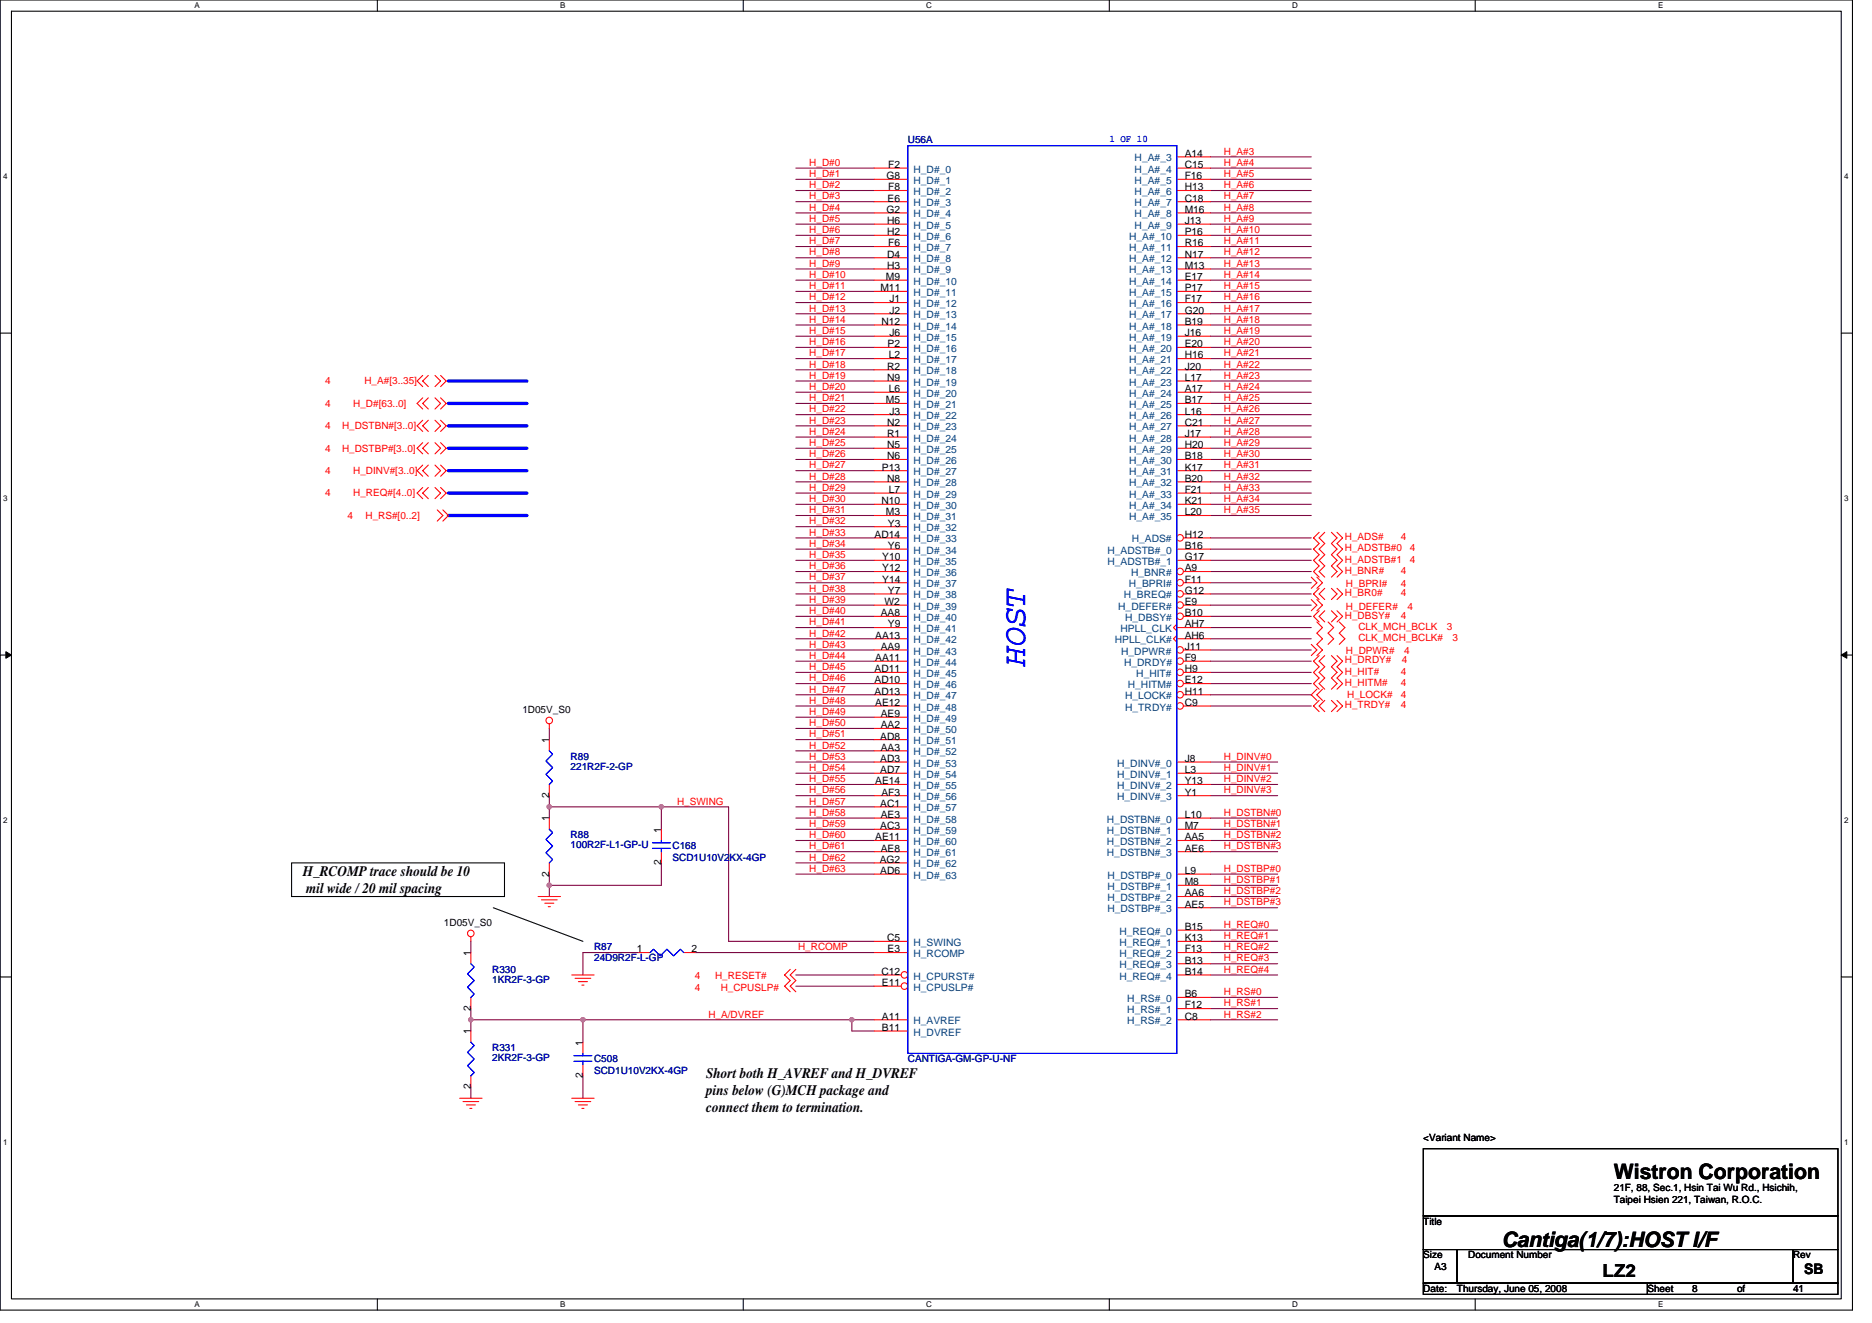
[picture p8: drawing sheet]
<svg xmlns="http://www.w3.org/2000/svg" width="297mm" height="210mm" viewBox="0 0 297 210" stroke-linecap="round" stroke-linejoin="round" font-family="sans-serif">
<path d="M0 0h293.9v207.9h-293.9zM1.8 1.8h290.4v204.3h-290.4z" fill="none" stroke="#000" stroke-width=".17"/>
<g fill="#fff">
<path d="M30.8 .2h.9v1.4h-.9z"/>
<path d="M30.8 206.3h.9v1.4h-.9z"/>
</g>
<path d="M59.9 0v1.8M59.9 206.1v1.8" fill="none" stroke="#000" stroke-width=".17"/>
<g fill="#fff">
<path d="M88.9 .2h.8v1.4h-.8z"/>
<path d="M88.9 206.3h.8v1.4h-.8z"/>
</g>
<path d="M117.9 0v1.8M117.9 206.1v1.8" fill="none" stroke="#000" stroke-width=".17"/>
<g fill="#fff">
<path d="M147 .2h.9v1.4h-.9z"/>
<path d="M147 206.3h.9v1.4h-.9z"/>
</g>
<path d="M176 0v1.8M176 206.1v1.8" fill="none" stroke="#000" stroke-width=".17"/>
<g fill="#fff">
<path d="M205 .2h.9v1.4h-.9z"/>
<path d="M205 206.3h.9v1.4h-.9z"/>
</g>
<path d="M234.1 0v1.8M234.1 206.1v1.8" fill="none" stroke="#000" stroke-width=".17"/>
<g fill="#fff">
<path d="M263.1 .2h.8v1.4h-.8z"/>
<path d="M263.1 206.3h.8v1.4h-.8z"/>
<path d="M.5 27.3h.7v1.4h-.7z"/>
<path d="M292.6 27.3h.7v1.4h-.7z"/>
<path d="M.5 78.4h.7v1.4h-.7z"/>
<path d="M292.6 78.4h.7v1.4h-.7z"/>
</g>
<path d="M0 52.9h1.8M292.2 52.9h1.7" fill="none" stroke="#000" stroke-width=".17"/>
<g fill="#fff">
<path d="M.5 129.5h.7v1.4h-.7z"/>
<path d="M292.6 129.5h.7v1.4h-.7z"/>
</g>
<path d="M0 103.9h1.8M292.2 103.9h1.7" fill="none" stroke="#000" stroke-width=".17"/>
<path d="M.9 103.4l.9 .5-.9 .5zM292.2 103.9l.8-.5v1z" fill="#000" stroke="#000" stroke-width=".16"/>
<g fill="#fff">
<path d="M.5 180.5h.7v1.4h-.7z"/>
<path d="M292.6 180.5h.7v1.4h-.7z"/>
</g>
<path d="M46.3 136.9h33.7v5.3h-33.7zM0 155h1.8M78.3 144l14.2 5.4M292.2 155h1.7M225.8 198.2h5.4v5.4h-5.4zM225.8 182.2h65.8v10.7h-65.8zM225.8 192.9h65.8v5.3h-65.8zM231.2 198.2h53.3v5.4h-53.3zM284.5 198.2h7.1v5.4h-7.1zM225.8 203.6h35.6v1.8h-35.6zM261.4 203.6h30.2v1.8h-30.2z" fill="none" stroke="#000" stroke-width=".17"/>
<g fill="none" stroke="#800040" stroke-width=".17">
<path d="M126.3 39.1h12.4M126.3 33.8h12.4M126.3 35.6h12.4M126.3 37.3h12.4M126.3 28.4h12.4M126.3 30.2h12.4M126.3 32h12.4M126.3 26.7h12.4M192.1 39.1h16M192.1 33.8h16M192.1 35.6h16M192.1 37.3h16"/>
<path d="M192.1 28.4h16M192.1 30.2h16M192.1 32h16M192.1 24.9h16M192.1 26.7h16M126.3 55.1h12.4M126.3 56.9h12.4M126.3 58.7h12.4M126.3 49.8h12.4M126.3 51.6h12.4M126.3 53.3h12.4M126.3 44.4h12.4"/>
<path d="M126.3 46.2h12.4M126.3 48h12.4M126.3 40.9h12.4M126.3 42.7h12.4M192.1 55.1h16M192.1 56.9h16M192.1 58.7h16M192.1 49.8h16M192.1 51.6h16M192.1 53.3h16M192.1 44.4h16M192.1 46.2h16"/>
<path d="M192.1 48h16M192.1 40.9h16M192.1 42.7h16M126.3 71.1h12.4M126.3 72.9h12.4M126.3 74.7h12.4M126.3 65.8h12.4M126.3 67.6h12.4M126.3 69.3h12.4M126.3 60.5h12.4M126.3 62.2h12.4M126.3 64h12.4"/>
<path d="M126.3 76.5h12.4M126.3 78.2h12.4M192.1 71.1h16M192.1 72.9h16M192.1 74.7h16M192.1 65.8h16M192.1 67.6h16M192.1 69.3h16M192.1 60.5h16M192.1 62.2h16M192.1 64h16M192.1 76.5h16"/>
<path d="M192.1 78.2h16M126.3 87.1h12.4M126.3 88.9h12.4M126.3 85.3h12.4M126.3 90.7h12.4M126.3 94.2h12.4M126.3 97.8h12.4M126.3 96h12.4M126.3 92.5h12.4M126.3 99.6h12.4M126.3 80h12.4M126.3 81.8h12.4"/>
<path d="M126.3 83.6h12.4M192.1 87.1h16M192.1 88.9h16M192.1 85.3h16M192.1 90.7h16M192.1 94.2h16M192.1 97.8h16M192.1 96h16M192.1 92.5h16M192.1 99.6h16M192.1 80h16M192.1 81.8h16"/>
<path d="M87.2 115.6v1.7M126.3 104.9h12.4M126.3 106.7h12.4M126.3 108.5h12.4M126.3 110.2h12.4M126.3 103.1h12.4M126.3 112h12.4M126.3 101.3h12.4M126.3 119.1h12.4M126.3 117.3h12.4M126.3 115.6h12.4M126.3 113.8h12.4"/>
<path d="M192.1 104.9h16M192.1 106.7h16M192.1 108.5h16M192.1 110.2h16M192.1 103.1h16M192.1 112h16M192.1 101.3h16M87.2 128h28.4v21.4h23.1M87.2 126.2v3.6M87.2 138.7v3.5M104.9 136.9v3.6h-17.7M104.9 128v3.6"/>
<path d="M126.3 120.9h12.4M126.3 122.7h12.4M126.3 124.5h12.4M126.3 126.2h12.4M126.3 135.1h12.4M126.3 133.3h12.4M126.3 131.6h12.4M126.3 129.8h12.4M126.3 138.7h12.4M126.3 128h12.4M126.3 136.9h12.4M192.1 120.9h10.6"/>
<path d="M192.1 122.7h10.6M192.1 124.5h10.6M192.1 126.2h10.6M192.1 135.1h10.6M192.1 133.3h10.6M192.1 131.6h10.6M192.1 129.8h10.6M192.1 138.7h10.6M74.7 149.4v1.7M101.4 151.1h-8.9v3.6M110.3 151.1h28.4M126.3 154.7h12.4"/>
<path d="M126.3 156.5h12.4M192.1 142.2h10.6M192.1 144h10.6M192.1 140.5h10.6M192.1 158.2h10.6M192.1 149.4h10.6M192.1 152.9h10.6M192.1 151.1h10.6M192.1 147.6h10.6M192.1 154.7h10.6M74.7 161.8h17.8v3.6M74.7 160v3.6"/>
<path d="M74.7 172.5v1.7M92.5 161.8h42.7v1.8h3.5M92.5 170.7v3.5M135.2 161.8h3.5M192.1 160h10.6M192.1 161.8h10.6"/>
</g>
<g fill="#f0f" stroke="#f0f" stroke-width=".17">
<circle cx="104.9" cy="128" r=".35"/>
<circle cx="87.1" cy="128" r=".35"/>
<circle cx="92.5" cy="161.8" r=".35"/>
<circle cx="74.7" cy="161.8" r=".35"/>
<circle cx="87.1" cy="140.4" r=".35"/>
<circle cx="135.2" cy="161.8" r=".35"/>
</g>
<path d="M71.2 64h12.4M71.2 67.6h12.4M71.2 71.1h12.4M71.2 74.7h12.4M71.2 60.5h12.4M71.2 78.2h12.4M71.2 81.8h12.4" fill="none" stroke="#00f" stroke-width=".53"/>
<g fill="none" stroke="#f00" stroke-width=".17">
<path d="M186.7 37.3h5.4M186.7 39.1h5.4M186.7 24.9h5.4M186.7 26.7h5.4M186.7 28.4h5.4M186.7 30.2h5.4M186.7 32h5.4M186.7 33.8h5.4M186.7 35.6h5.4M67.1 59.6l-.9 .9 .9 .8M68 59.6l-.9 .9 .9 .8M69 59.6l.9 .9-.9 .8"/>
<path d="M69.9 59.6l.9 .9-.9 .8M186.7 40.9h5.4M186.7 42.7h5.4M186.7 44.4h5.4M186.7 46.2h5.4M186.7 48h5.4M186.7 49.8h5.4M186.7 51.6h5.4M186.7 53.3h5.4M186.7 55.1h5.4M186.7 56.9h5.4M186.7 58.7h5.4"/>
<path d="M67.1 66.7l-.9 .9 .9 .9M67.1 70.2l-.9 .9 .9 .9M67.1 73.8l-.9 .9 .9 .9M67.1 63.1l-.9 .9 .9 .9M67.1 77.3l-.9 .9 .9 .9M68 66.7l-.9 .9 .9 .9M68 70.2l-.9 .9 .9 .9M68 73.8l-.9 .9 .9 .9M68 63.1l-.9 .9 .9 .9M68 77.3l-.9 .9 .9 .9M69 66.7l.9 .9-.9 .9M69 70.2l.9 .9-.9 .9"/>
<path d="M69 73.8l.9 .9-.9 .9M69 63.1l.9 .9-.9 .9M69 77.3l.9 .9-.9 .9M69.9 66.7l.9 .9-.9 .9M69.9 70.2l.9 .9-.9 .9M69.9 73.8l.9 .9-.9 .9M69.9 63.1l.9 .9-.9 .9M69.9 77.3l.9 .9-.9 .9M186.7 60.5h5.4M186.7 62.2h5.4M186.7 64h5.4M186.7 65.8h5.4"/>
<path d="M186.7 67.6h5.4M186.7 69.3h5.4M186.7 71.1h5.4M186.7 72.9h5.4M186.7 74.7h5.4M69.4 80.9l.9 .9-.9 .9M70.3 80.9l.9 .9-.9 .9M208.1 95.1l.9 .9-.9 .9M208.1 91.6l.9 .9-.9 .8M209 98.7l.8 .9-.8 .9 .8 .8-.8 .9 .8 .9-.8 .9M209 95.1l.8 .9-.8 .9M209 91.6l.8 .9-.8 .8"/>
<path d="M209.3 84.5l-.9 .8 .9 .9-.9 .9 .9 .9-.9 .9 .9 .9-.9 .9 .9 .9M209.3 96.9l-.9 .9 .9 .9M209.3 93.3l-.9 .9 .9 .9M210.2 84.5l-.9 .8 .9 .9-.9 .9 .9 .9-.9 .9 .9 .9-.9 .9 .9 .9M210.2 96.9l-.9 .9 .9 .9M210.2 93.3l-.9 .9 .9 .9M210.7 98.7l.9 .9-.9 .9 .9 .8-.9 .9M211.3 84.5l.8 .8-.8 .9 .8 .9-.8 .9 .8 .9-.8 .9 .8 .9-.8 .9M211.3 96.9l.8 .9-.8 .9M211.3 93.3l.8 .9-.8 .9M212.1 84.5l.9 .8-.9 .9 .9 .9-.9 .9 .9 .9-.9 .9 .9 .9-.9 .9M212.1 96.9l.9 .9-.9 .9"/>
<path d="M212.1 93.3l.9 .9-.9 .9M212.5 98.7l.9 .9-.9 .9 .9 .8-.9 .9M87.2 114.9v.7M208.1 102.2l.9 .9-.9 .9M209 109.3l-.9 .9 .9 .9M209.3 104l-.9 .9 .9 .9-.9 .9 .9 .9-.9 .9 .9 .8M209.3 111.1l-.9 .9 .9 .9M209.8 109.3l-.8 .9 .8 .9M210.2 104l-.9 .9 .9 .9-.9 .9 .9 .9-.9 .9 .9 .8M210.2 111.1l-.9 .9 .9 .9M211.3 104l.8 .9-.8 .9 .8 .9-.8 .9 .8 .9-.8 .8M211.3 111.1l.8 .9-.8 .9"/>
<path d="M212.1 104l.9 .9-.9 .9 .9 .9-.9 .9 .9 .9-.9 .8M212.1 111.1l.9 .9-.9 .9M74.7 148.6v.8M85.4 142.2h3.5M85.9 142.8h2.5M86.4 143.3h1.5M87 143.8h.3M90.7 154.7h3.6M91.2 155.2h2.5M91.8 155.7h1.4M92.3 156.3h.4M125.4 153.8l-.9 .9 .9 .9-.9 .9 .9 .9"/>
<path d="M126.3 153.8l-.9 .9 .9 .9-.9 .9 .9 .9M72.9 174.2h3.6M73.5 174.8h2.5M74 175.3h1.4M74.5 175.9h.4M90.7 174.2h3.6M91.2 174.8h2.5M91.8 175.3h1.4M92.3 175.9h.4M92.5 165.4v1.7M92.5 168.9v1.8"/>
<circle cx="87.1" cy="114.3" r=".52"/>
<circle cx="74.7" cy="148.1" r=".52"/>
</g>
<path d="M91.1 167.5h2.8M91.1 168.4h2.8M92.5 167.1v.4M92.5 168.4v.5" fill="none" stroke="#00f" stroke-width=".17"/>
<circle cx="187.2" cy="85.3" r=".52" fill="#fff" stroke="#f00" stroke-width=".17"/>
<path d="M186.7 87.1h5.4M186.7 88.9h5.4M187.8 85.3h4.3" fill="none" stroke="#f00" stroke-width=".17"/>
<circle cx="187.2" cy="90.7" r=".52" fill="#fff" stroke="#f00" stroke-width=".17"/>
<path d="M187.8 90.7h4.3" fill="none" stroke="#f00" stroke-width=".17"/>
<circle cx="187.2" cy="92.4" r=".52" fill="#fff" stroke="#f00" stroke-width=".17"/>
<path d="M187.8 92.5h4.3" fill="none" stroke="#f00" stroke-width=".17"/>
<circle cx="187.2" cy="94.2" r=".52" fill="#fff" stroke="#f00" stroke-width=".17"/>
<path d="M187.8 94.2h4.3M186.7 100.8l-.5 .5 .5 .6M186.7 101.3h5.4" fill="none" stroke="#f00" stroke-width=".17"/>
<circle cx="143.5" cy="154.7" r=".52" fill="#fff" stroke="#f00" stroke-width=".17"/>
<g fill="none" stroke="#f00" stroke-width=".17">
<path d="M138.7 26.7h5.4M138.7 28.4h5.4M138.7 44.4h5.4M138.7 40.9h5.4M138.7 42.7h5.4M138.7 62.2h5.4M138.7 80h5.4M138.7 97.8h5.4M186.7 99l-.5 .6 .5 .5M186.7 99.6h5.4M138.7 115.6h5.4M138.7 133.3h5.4"/>
<path d="M138.7 154.7h4.3M186.7 151.1h5.4M186.7 152.9h5.4"/>
</g>
<circle cx="187.2" cy="97.8" r=".52" fill="#fff" stroke="#f00" stroke-width=".17"/>
<g fill="none" stroke="#f00" stroke-width=".17">
<path d="M138.7 30.2h5.4M138.7 32h5.4M138.7 33.8h5.4M138.7 35.6h5.4M138.7 37.3h5.4M138.7 39.1h5.4M138.7 46.2h5.4M138.7 48h5.4M138.7 49.8h5.4M138.7 51.6h5.4M138.7 53.3h5.4M138.7 55.1h5.4"/>
<path d="M138.7 56.9h5.4M138.7 58.7h5.4M138.7 60.5h5.4M138.7 64h5.4M138.7 65.8h5.4M138.7 67.6h5.4M138.7 69.3h5.4M138.7 71.1h5.4M138.7 72.9h5.4M138.7 74.7h5.4M138.7 76.5h5.4M138.7 78.2h5.4"/>
<path d="M138.7 81.8h5.4M138.7 83.6h5.4M138.7 85.3h5.4M138.7 87.1h5.4M138.7 88.9h5.4M138.7 90.7h5.4M138.7 92.5h5.4M138.7 94.2h5.4M138.7 96h5.4M138.7 99.6h5.4M187.8 97.8h4.3M138.7 101.3h5.4"/>
<path d="M138.7 103.1h5.4M138.7 104.9h5.4M138.7 106.7h5.4M138.7 108.5h5.4M138.7 110.2h5.4M138.7 112h5.4M138.7 113.8h5.4M138.7 117.3h5.4M138.7 119.1h5.4M138.7 120.9h5.4M138.7 122.7h5.4M138.7 124.5h5.4"/>
<path d="M138.7 126.2h5.4M138.7 128h5.4M138.7 129.8h5.4M138.7 131.6h5.4M138.7 135.1h5.4M138.7 136.9h5.4M138.7 138.7h5.4"/>
</g>
<circle cx="187.2" cy="96" r=".52" fill="#fff" stroke="#f00" stroke-width=".17"/>
<path d="M187.8 96h4.3M186.7 120.9h5.4M186.7 122.7h5.4M186.7 124.5h5.4M186.7 126.2h5.4" fill="none" stroke="#f00" stroke-width=".17"/>
<circle cx="187.2" cy="103.1" r=".52" fill="#fff" stroke="#f00" stroke-width=".17"/>
<path d="M187.8 103.1h4.3" fill="none" stroke="#f00" stroke-width=".17"/>
<circle cx="187.2" cy="104.9" r=".52" fill="#fff" stroke="#f00" stroke-width=".17"/>
<path d="M187.8 104.9h4.3M186.7 129.8h5.4M186.7 131.6h5.4M186.7 133.3h5.4M186.7 135.1h5.4M186.7 138.7h5.4M186.7 140.5h5.4M186.7 142.2h5.4M186.7 144h5.4M138.7 161.8h5.4M138.7 163.6h5.4" fill="none" stroke="#f00" stroke-width=".17"/>
<circle cx="187.2" cy="112" r=".52" fill="#fff" stroke="#f00" stroke-width=".17"/>
<path d="M187.8 112h4.3" fill="none" stroke="#f00" stroke-width=".17"/>
<circle cx="187.2" cy="106.7" r=".52" fill="#fff" stroke="#f00" stroke-width=".17"/>
<path d="M187.8 106.7h4.3" fill="none" stroke="#f00" stroke-width=".17"/>
<circle cx="187.2" cy="108.4" r=".52" fill="#fff" stroke="#f00" stroke-width=".17"/>
<path d="M187.8 108.5h4.3" fill="none" stroke="#f00" stroke-width=".17"/>
<circle cx="187.2" cy="110.2" r=".52" fill="#fff" stroke="#f00" stroke-width=".17"/>
<path d="M186.7 76.5h5.4M186.7 78.2h5.4M186.7 80h5.4M186.7 81.8h5.4M187.8 110.2h4.3M138.7 149.4h5.4M186.7 147.6h5.4M186.7 149.4h5.4M186.7 154.7h5.4" fill="none" stroke="#f00" stroke-width=".17"/>
<circle cx="143.5" cy="156.5" r=".52" fill="#fff" stroke="#f00" stroke-width=".17"/>
<g fill="none" stroke="#f00" stroke-width=".17">
<path d="M87.2 117.3v1.8M87.2 124.5v1.7M87.2 129.8v1.8M87.2 136.9v1.8M104.9 131.6v1.7M104.9 135.1v1.8M74.7 151.1v1.8M74.7 158.2v1.8M101.4 151.1h1.8M108.5 151.1h1.8M138.7 156.5h4.3M138.7 151.1h5.4"/>
<path d="M186.7 158.2h5.4M74.7 163.6v1.8M74.7 170.7v1.8M186.7 160h5.4M186.7 161.8h5.4"/>
</g>
<path d="M144.1 23.1h42.6v144h-42.6zM87.2 119.1l.5 .6-1.1 1 1.1 1.1-1.1 1.1 1.1 1-.5 .6M87.2 131.6l.5 .5-1.1 1.1 1.1 1-1.1 1.1 1.1 1.1-.5 .5M103.5 133.7h2.9M103.5 134.6h2.9M104.9 133.3v.4M104.9 134.6v.5M74.7 152.9l.5 .5-1 1.1 1 1.1-1 1 1 1.1-.5 .5M103.2 151.1l.5-.5 1.1 1.1 1-1.1 1.1 1.1 1.1-1.1 .5 .5M74.7 165.4l.5 .5-1 1.1 1 1-1 1.1 1 1.1-.5 .5" fill="none" stroke="#00f" stroke-width=".17"/>
<g fill="#f0f" stroke="#f0f" stroke-width=".17">
<circle cx="104.9" cy="128" r=".35"/>
<circle cx="87.1" cy="128" r=".35"/>
<circle cx="92.5" cy="161.8" r=".35"/>
<circle cx="74.7" cy="161.8" r=".35"/>
<circle cx="87.1" cy="140.4" r=".35"/>
<circle cx="135.2" cy="161.8" r=".35"/>
</g>
<text font-size="5.1" fill="#00f" x="162.7" y="105.6" transform="rotate(-90 162.7 105.6)">HOST</text>
<g font-size="3.4">
<text x="256.1" y="187.1">Wistron Corporation</text>
<text x="238.3" y="197.8">Cantiga(1/7):HOST I/F</text>
</g>
<text font-size="2.8" x="254.3" y="202.7">LZ2</text>
<g font-size="2.3">
<text x="48" y="139">H_RCOMP trace should be 10</text>
<text x="48.6" y="141.7">mil wide / 20 mil spacing</text>
<text x="112.1" y="171">Short both H_AVREF and H_DVREF</text>
<text x="112.1" y="173.7">pins below (G)MCH package and</text>
<text x="112.1" y="176.4">connect them to termination.</text>
<text x="286.3" y="202.2">SB</text>
</g>
<g font-size="1.6" fill="#000080">
<text x="144.1" y="22.8">U56A</text>
<text x="90.5" y="120.5">R89</text>
<text x="90.5" y="122.2">221R2F-2-GP</text>
<text x="90.5" y="133">R88</text>
<text x="90.5" y="134.6">100R2F-L1-GP-U</text>
<text x="106.7" y="134.8">C168</text>
<text x="106.7" y="136.5">SCD1U10V2KX-4GP</text>
<text x="78.1" y="154.3">R330</text>
<text x="78.1" y="155.9">1KR2F-3-GP</text>
<text x="94.3" y="150.8">R87</text>
<text x="94.3" y="152.5">24D9R2F-L-GP</text>
<text x="78.1" y="166.8">R331</text>
<text x="78.1" y="168.4">2KR2F-3-GP</text>
<text x="94.3" y="168.6">C508</text>
<text x="94.3" y="170.3">SCD1U10V2KX-4GP</text>
<text x="144.1" y="168.6">CANTIGA-GM-GP-U-NF</text>
</g>
<text font-size="1.6" fill="#00f" x="176.1" y="22.6">1 OF 10</text>
<g font-size="1.6" fill="#f00">
<text x="128.4" y="29.9">H_D#2</text>
<text x="128.4" y="28.1">H_D#1</text>
<text x="128.4" y="26.3">H_D#0</text>
<text x="194.2" y="28.1">H_A#5</text>
<text x="194.2" y="29.9">H_A#6</text>
<text x="194.2" y="24.5">H_A#3</text>
<text x="194.2" y="26.3">H_A#4</text>
<text x="128.4" y="35.2">H_D#5</text>
<text x="128.4" y="31.6">H_D#3</text>
<text x="128.4" y="33.4">H_D#4</text>
<text x="194.2" y="33.4">H_A#8</text>
<text x="194.2" y="35.2">H_A#9</text>
<text x="194.2" y="31.6">H_A#7</text>
<text x="128.4" y="40.5">H_D#8</text>
<text x="128.4" y="38.8">H_D#7</text>
<text x="128.4" y="37">H_D#6</text>
<text x="194.2" y="38.8">H_A#11</text>
<text x="194.2" y="40.5">H_A#12</text>
<text x="194.2" y="37">H_A#10</text>
<text x="128.4" y="44.1">H_D#10</text>
<text x="128.4" y="42.3">H_D#9</text>
<text x="128.4" y="47.6">H_D#12</text>
<text x="128.4" y="45.9">H_D#11</text>
<text x="194.2" y="44.1">H_A#14</text>
<text x="194.2" y="45.9">H_A#15</text>
<text x="194.2" y="47.6">H_A#16</text>
<text x="194.2" y="42.3">H_A#13</text>
<text x="128.4" y="51.2">H_D#14</text>
<text x="128.4" y="53">H_D#15</text>
<text x="128.4" y="49.4">H_D#13</text>
<text x="194.2" y="49.4">H_A#17</text>
<text x="194.2" y="51.2">H_A#18</text>
<text x="194.2" y="53">H_A#19</text>
<text x="128.4" y="56.5">H_D#17</text>
<text x="128.4" y="54.8">H_D#16</text>
<text x="128.4" y="58.3">H_D#18</text>
<text x="194.2" y="54.8">H_A#20</text>
<text x="194.2" y="56.5">H_A#21</text>
<text x="194.2" y="58.3">H_A#22</text>
<text x="51.6" y="64.5">4</text>
<text x="51.6" y="61">4</text>
<text x="56" y="64.5">H_D#[63..0]</text>
<text x="57.8" y="61">H_A#[3..35]</text>
<text x="128.4" y="63.6">H_D#21</text>
<text x="128.4" y="61.9">H_D#20</text>
<text x="128.4" y="60.1">H_D#19</text>
<text x="128.4" y="65.4">H_D#22</text>
<text x="194.2" y="65.4">H_A#26</text>
<text x="194.2" y="60.1">H_A#23</text>
<text x="194.2" y="61.9">H_A#24</text>
<text x="194.2" y="63.6">H_A#25</text>
<text x="51.6" y="68.1">4</text>
<text x="51.6" y="71.6">4</text>
<text x="54.3" y="68.1">H_DSTBN#[3..0]</text>
<text x="54.3" y="71.6">H_DSTBP#[3..0]</text>
<text x="128.4" y="69">H_D#24</text>
<text x="128.4" y="70.8">H_D#25</text>
<text x="128.4" y="67.2">H_D#23</text>
<text x="194.2" y="70.8">H_A#29</text>
<text x="194.2" y="67.2">H_A#27</text>
<text x="194.2" y="69">H_A#28</text>
<text x="51.6" y="75.2">4</text>
<text x="56" y="75.2">H_DINV#[3..0]</text>
<text x="128.4" y="74.3">H_D#27</text>
<text x="128.4" y="72.5">H_D#26</text>
<text x="128.4" y="77.9">H_D#29</text>
<text x="128.4" y="76.1">H_D#28</text>
<text x="194.2" y="72.5">H_A#30</text>
<text x="194.2" y="74.3">H_A#31</text>
<text x="194.2" y="76.1">H_A#32</text>
<text x="194.2" y="77.9">H_A#33</text>
<text x="51.6" y="78.8">4</text>
<text x="55.2" y="82.3">4</text>
<text x="56" y="78.8">H_REQ#[4..0]</text>
<text x="58" y="82.3">H_RS#[0..2]</text>
<text x="128.4" y="81.4">H_D#31</text>
<text x="128.4" y="79.7">H_D#30</text>
<text x="128.4" y="83.2">H_D#32</text>
<text x="194.2" y="79.7">H_A#34</text>
<text x="194.2" y="81.4">H_A#35</text>
<text x="128.4" y="86.8">H_D#34</text>
<text x="128.4" y="88.5">H_D#35</text>
<text x="128.4" y="85">H_D#33</text>
<text x="213.4" y="87.5">H_ADSTB#0</text>
<text x="213.4" y="89.3">H_ADSTB#1</text>
<text x="213.4" y="85.7">H_ADS#</text>
<text x="222.3" y="85.7">4</text>
<text x="223.7" y="87.5">4</text>
<text x="223.7" y="89.3">4</text>
<text x="128.4" y="92.1">H_D#37</text>
<text x="128.4" y="90.3">H_D#36</text>
<text x="128.4" y="95.7">H_D#39</text>
<text x="128.4" y="93.9">H_D#38</text>
<text x="213.4" y="91">H_BNR#</text>
<text x="213.4" y="94.6">H_BR0#</text>
<text x="213.6" y="93.2">H_BPRI#</text>
<text x="222.3" y="91">4</text>
<text x="222.3" y="94.6">4</text>
<text x="222.3" y="93.2">4</text>
<text x="128.4" y="101">H_D#42</text>
<text x="128.4" y="99.2">H_D#41</text>
<text x="128.4" y="97.4">H_D#40</text>
<text x="213.4" y="98.1">H_DBSY#</text>
<text x="213.6" y="96.7">H_DEFER#</text>
<text x="215.5" y="101.7">CLK_MCH_BCLK#</text>
<text x="215.5" y="99.9">CLK_MCH_BCLK</text>
<text x="222.3" y="98.1">4</text>
<text x="223.3" y="96.7">4</text>
<text x="229.6" y="99.9">3</text>
<text x="230.5" y="101.7">3</text>
<text x="128.4" y="104.5">H_D#44</text>
<text x="128.4" y="106.3">H_D#45</text>
<text x="128.4" y="102.8">H_D#43</text>
<text x="213.4" y="105.3">H_DRDY#</text>
<text x="213.4" y="107">H_HIT#</text>
<text x="213.6" y="103.8">H_DPWR#</text>
<text x="222.3" y="107">4</text>
<text x="222.5" y="105.3">4</text>
<text x="222.8" y="103.8">4</text>
<text x="128.4" y="111.7">H_D#48</text>
<text x="128.4" y="109.9">H_D#47</text>
<text x="128.4" y="108.1">H_D#46</text>
<text x="128.4" y="113.4">H_D#49</text>
<text x="213.4" y="108.8">H_HITM#</text>
<text x="213.4" y="112.4">H_TRDY#</text>
<text x="213.8" y="110.8">H_LOCK#</text>
<text x="222.3" y="112.4">4</text>
<text x="222.3" y="110.8">4</text>
<text x="222.3" y="108.8">4</text>
<text x="128.4" y="118.8">H_D#52</text>
<text x="128.4" y="117">H_D#51</text>
<text x="128.4" y="115.2">H_D#50</text>
<text x="128.4" y="124.1">H_D#55</text>
<text x="128.4" y="120.5">H_D#53</text>
<text x="128.4" y="125.9">H_D#56</text>
<text x="128.4" y="122.3">H_D#54</text>
<text x="194.2" y="120.5">H_DINV#0</text>
<text x="194.2" y="122.3">H_DINV#1</text>
<text x="194.2" y="124.1">H_DINV#2</text>
<text x="194.2" y="125.9">H_DINV#3</text>
<text x="107.4" y="127.7">H_SWING</text>
<text x="128.4" y="129.4">H_D#58</text>
<text x="128.4" y="127.7">H_D#57</text>
<text x="128.4" y="131.2">H_D#59</text>
<text x="194.2" y="131.2">H_DSTBN#1</text>
<text x="194.2" y="129.4">H_DSTBN#0</text>
<text x="128.4" y="136.5">H_D#62</text>
<text x="128.4" y="134.8">H_D#61</text>
<text x="128.4" y="133">H_D#60</text>
<text x="194.2" y="134.8">H_DSTBN#3</text>
<text x="194.2" y="133">H_DSTBN#2</text>
<text x="128.4" y="138.3">H_D#63</text>
<text x="194.2" y="141.9">H_DSTBP#2</text>
<text x="194.2" y="138.3">H_DSTBP#0</text>
<text x="194.2" y="143.7">H_DSTBP#3</text>
<text x="194.2" y="140.1">H_DSTBP#1</text>
<text x="194.2" y="149">H_REQ#1</text>
<text x="194.2" y="147.2">H_REQ#0</text>
<text x="110.3" y="155.4">4</text>
<text x="113.5" y="155.4">H_RESET#</text>
<text x="126.6" y="150.8">H_RCOMP</text>
<text x="194.2" y="152.5">H_REQ#3</text>
<text x="194.2" y="150.8">H_REQ#2</text>
<text x="194.2" y="154.3">H_REQ#4</text>
<text x="110.3" y="157.2">4</text>
<text x="112.4" y="161.4">H_A/DVREF</text>
<text x="114.4" y="157.2">H_CPUSLP#</text>
<text x="194.2" y="159.7">H_RS#1</text>
<text x="194.2" y="161.4">H_RS#2</text>
<text x="194.2" y="157.9">H_RS#0</text>
</g>
<g font-size="1.6">
<text x="140.7" y="28.4">G8</text>
<text x="140.9" y="26.6">F2</text>
<text x="188" y="24.9">A14</text>
<text x="188" y="26.6">C15</text>
<text x="188" y="28.4">F16</text>
<text x="140.7" y="33.8">G2</text>
<text x="140.8" y="35.5">H6</text>
<text x="140.8" y="32">E6</text>
<text x="140.9" y="30.2">F8</text>
<text x="188" y="30.2">H13</text>
<text x="188" y="32">C18</text>
<text x="188" y="33.8">M16</text>
<text x="188" y="35.5">J13</text>
<text x="140.8" y="40.9">D4</text>
<text x="140.8" y="37.3">H2</text>
<text x="140.9" y="39.1">F6</text>
<text x="188" y="37.3">P16</text>
<text x="188" y="39.1">R16</text>
<text x="188" y="40.9">N17</text>
<text x="139.7" y="46.2">M11</text>
<text x="140.6" y="44.4">M9</text>
<text x="140.8" y="42.7">H3</text>
<text x="141.1" y="48">J1</text>
<text x="188" y="42.7">M13</text>
<text x="188" y="44.4">E17</text>
<text x="188" y="46.2">P17</text>
<text x="188" y="48">F17</text>
<text x="139.9" y="51.5">N12</text>
<text x="141.1" y="49.8">J2</text>
<text x="141.1" y="53.3">J6</text>
<text x="188" y="49.8">G20</text>
<text x="188" y="51.5">B19</text>
<text x="188" y="53.3">J16</text>
<text x="140.8" y="58.7">R2</text>
<text x="140.8" y="55.1">P2</text>
<text x="141" y="56.9">L2</text>
<text x="188" y="55.1">E20</text>
<text x="188" y="56.9">H16</text>
<text x="188" y="58.7">J20</text>
<text x="140.6" y="64">M5</text>
<text x="140.8" y="60.4">N9</text>
<text x="141" y="62.2">L6</text>
<text x="141.1" y="65.8">J3</text>
<text x="188" y="60.4">L17</text>
<text x="188" y="62.2">A17</text>
<text x="188" y="64">B17</text>
<text x="188" y="65.8">L16</text>
<text x="140.8" y="67.5">N2</text>
<text x="140.8" y="69.3">R1</text>
<text x="140.8" y="71.1">N5</text>
<text x="188" y="67.5">C21</text>
<text x="188" y="69.3">J17</text>
<text x="188" y="71.1">H20</text>
<text x="140" y="74.7">P13</text>
<text x="140.8" y="72.9">N6</text>
<text x="140.8" y="76.4">N8</text>
<text x="188" y="72.9">B18</text>
<text x="188" y="74.7">K17</text>
<text x="188" y="76.4">B20</text>
<text x="139.9" y="80">N10</text>
<text x="140.6" y="81.8">M3</text>
<text x="140.9" y="83.5">Y3</text>
<text x="141" y="78.2">L7</text>
<text x="188" y="78.2">F21</text>
<text x="188" y="80">K21</text>
<text x="188" y="81.8">L20</text>
<text x="138.8" y="85.3">AD14</text>
<text x="140" y="88.9">Y10</text>
<text x="140.9" y="87.1">Y6</text>
<text x="188" y="87.1">B16</text>
<text x="188" y="88.9">G17</text>
<text x="188" y="85.3">H12</text>
<text x="140" y="90.7">Y12</text>
<text x="140" y="92.4">Y14</text>
<text x="140.3" y="96">W2</text>
<text x="140.9" y="94.2">Y7</text>
<text x="188" y="90.7">A9</text>
<text x="188" y="92.4">F11</text>
<text x="188" y="94.2">G12</text>
<text x="188" y="96">E9</text>
<text x="138.9" y="101.3">AA13</text>
<text x="139.8" y="97.8">AA8</text>
<text x="140.9" y="99.5">Y9</text>
<text x="188" y="101.3">AH6</text>
<text x="188" y="99.5">AH7</text>
<text x="188" y="97.8">B10</text>
<text x="138.8" y="106.7">AD11</text>
<text x="138.9" y="104.9">AA11</text>
<text x="139.8" y="103.1">AA9</text>
<text x="188" y="104.9">F9</text>
<text x="188" y="106.7">H9</text>
<text x="188" y="103.1">J11</text>
<text x="82.9" y="113.1">1D05V_S0</text>
<text x="138.8" y="108.4">AD10</text>
<text x="138.8" y="110.2">AD13</text>
<text x="138.9" y="112">AE12</text>
<text x="139.8" y="113.8">AE9</text>
<text x="188" y="108.4">E12</text>
<text x="188" y="112">C9</text>
<text x="188" y="110.2">H11</text>
<text x="87.1" y="117.9" transform="rotate(-90 87.1 117.9)">1</text>
<text x="139.7" y="117.3">AD8</text>
<text x="139.8" y="115.5">AA2</text>
<text x="139.8" y="119.1">AA3</text>
<text x="138.9" y="124.4">AE14</text>
<text x="139.7" y="120.9">AD3</text>
<text x="139.7" y="122.7">AD7</text>
<text x="188" y="120.9">J8</text>
<text x="188" y="122.7">L3</text>
<text x="188" y="124.4">Y13</text>
<text x="87.1" y="130.3" transform="rotate(-90 87.1 130.3)">1</text>
<text x="87.1" y="126.6" transform="rotate(-90 87.1 126.6)">2</text>
<text x="139.7" y="128">AC1</text>
<text x="139.7" y="131.6">AC3</text>
<text x="139.8" y="129.8">AE3</text>
<text x="139.9" y="126.2">AF3</text>
<text x="188" y="126.2">Y1</text>
<text x="188" y="129.8">L10</text>
<text x="188" y="131.6">M7</text>
<text x="104.9" y="137.3" transform="rotate(-90 104.9 137.3)">2</text>
<text x="104.9" y="132.1" transform="rotate(-90 104.9 132.1)">1</text>
<text x="138.9" y="133.3">AE11</text>
<text x="139.6" y="136.9">AG2</text>
<text x="139.8" y="135.1">AE8</text>
<text x="188" y="133.3">AA5</text>
<text x="188" y="135.1">AE6</text>
<text x="87.1" y="139.1" transform="rotate(-90 87.1 139.1)">2</text>
<text x="139.7" y="138.7">AD6</text>
<text x="188" y="138.7">L9</text>
<text x="188" y="140.4">M8</text>
<text x="188" y="142.2">AA6</text>
<text x="188" y="144">AE5</text>
<text x="70.4" y="146.9">1D05V_S0</text>
<text x="140.8" y="149.3">C5</text>
<text x="188" y="147.6">B15</text>
<text x="188" y="149.3">K13</text>
<text x="74.7" y="151.7" transform="rotate(-90 74.7 151.7)">1</text>
<text x="101" y="151.1">1</text>
<text x="109.7" y="151.1">2</text>
<text x="139.9" y="154.7">C12</text>
<text x="140.8" y="151.1">E3</text>
<text x="188" y="151.1">F13</text>
<text x="188" y="152.9">B13</text>
<text x="188" y="154.7">B14</text>
<text x="74.7" y="160.4" transform="rotate(-90 74.7 160.4)">2</text>
<text x="140" y="161.8">A11</text>
<text x="140" y="156.4">E11</text>
<text x="188" y="158.2">B6</text>
<text x="188" y="160">F12</text>
<text x="188" y="161.8">C8</text>
<text x="74.7" y="164.1" transform="rotate(-90 74.7 164.1)">1</text>
<text x="92.5" y="165.9" transform="rotate(-90 92.5 165.9)">1</text>
<text x="140" y="163.6">B11</text>
<text x="74.7" y="172.8" transform="rotate(-90 74.7 172.8)">2</text>
<text x="92.5" y="171.1" transform="rotate(-90 92.5 171.1)">2</text>
<text x="225.8" y="181">&lt;Variant Name&gt;</text>
<text x="256.1" y="189">21F, 88, Sec.1, Hsin Tai Wu Rd., Hsichih,</text>
<text x="256.1" y="190.8">Taipei Hsien 221, Taiwan, R.O.C.</text>
<text x="225.8" y="194.3">Title</text>
<text x="225.8" y="199.7">Size</text>
<text x="227.6" y="201.4">A3</text>
<text x="233" y="199.7">Document Number</text>
<text x="284.5" y="199.7">Rev</text>
<text x="225.8" y="205">Date:</text>
<text x="231.2" y="205">Thursday, June 05, 2008</text>
<text x="261.4" y="205">Sheet</text>
<text x="268.5" y="205">8</text>
<text x="275.6" y="205">of</text>
<text x="284.5" y="205">41</text>
</g>
<g font-size="1.6" fill="#004080">
<text x="144.9" y="27.4">H_D#_0</text>
<text x="144.9" y="29.2">H_D#_1</text>
<text x="180" y="25.6">H_A#_3</text>
<text x="180" y="27.4">H_A#_4</text>
<text x="180" y="29.2">H_A#_5</text>
<text x="144.9" y="30.9">H_D#_2</text>
<text x="144.9" y="32.7">H_D#_3</text>
<text x="144.9" y="34.5">H_D#_4</text>
<text x="180" y="30.9">H_A#_6</text>
<text x="180" y="32.7">H_A#_7</text>
<text x="180" y="34.5">H_A#_8</text>
<text x="144.9" y="41.6">H_D#_8</text>
<text x="144.9" y="36.3">H_D#_5</text>
<text x="144.9" y="38.1">H_D#_6</text>
<text x="144.9" y="39.8">H_D#_7</text>
<text x="179.2" y="38.1">H_A#_10</text>
<text x="179.2" y="39.8">H_A#_11</text>
<text x="179.2" y="41.6">H_A#_12</text>
<text x="180" y="36.3">H_A#_9</text>
<text x="144.9" y="45.2">H_D#_10</text>
<text x="144.9" y="43.4">H_D#_9</text>
<text x="144.9" y="46.9">H_D#_11</text>
<text x="179.2" y="43.4">H_A#_13</text>
<text x="179.2" y="45.2">H_A#_14</text>
<text x="179.2" y="46.9">H_A#_15</text>
<text x="144.9" y="48.7">H_D#_12</text>
<text x="144.9" y="50.5">H_D#_13</text>
<text x="144.9" y="52.3">H_D#_14</text>
<text x="179.2" y="48.7">H_A#_16</text>
<text x="179.2" y="50.5">H_A#_17</text>
<text x="179.2" y="52.3">H_A#_18</text>
<text x="144.9" y="54.1">H_D#_15</text>
<text x="144.9" y="55.8">H_D#_16</text>
<text x="144.9" y="57.6">H_D#_17</text>
<text x="144.9" y="59.4">H_D#_18</text>
<text x="179.2" y="54.1">H_A#_19</text>
<text x="179.2" y="55.8">H_A#_20</text>
<text x="179.2" y="57.6">H_A#_21</text>
<text x="179.2" y="59.4">H_A#_22</text>
<text x="144.9" y="62.9">H_D#_20</text>
<text x="144.9" y="61.2">H_D#_19</text>
<text x="144.9" y="64.7">H_D#_21</text>
<text x="179.2" y="61.2">H_A#_23</text>
<text x="179.2" y="62.9">H_A#_24</text>
<text x="179.2" y="64.7">H_A#_25</text>
<text x="144.9" y="66.5">H_D#_22</text>
<text x="144.9" y="68.3">H_D#_23</text>
<text x="144.9" y="70.1">H_D#_24</text>
<text x="144.9" y="71.8">H_D#_25</text>
<text x="179.2" y="66.5">H_A#_26</text>
<text x="179.2" y="68.3">H_A#_27</text>
<text x="179.2" y="70.1">H_A#_28</text>
<text x="179.2" y="71.8">H_A#_29</text>
<text x="144.9" y="73.6">H_D#_26</text>
<text x="144.9" y="75.4">H_D#_27</text>
<text x="144.9" y="77.2">H_D#_28</text>
<text x="179.2" y="73.6">H_A#_30</text>
<text x="179.2" y="75.4">H_A#_31</text>
<text x="179.2" y="77.2">H_A#_32</text>
<text x="144.9" y="80.7">H_D#_30</text>
<text x="144.9" y="79">H_D#_29</text>
<text x="144.9" y="82.5">H_D#_31</text>
<text x="179.2" y="79">H_A#_33</text>
<text x="179.2" y="80.7">H_A#_34</text>
<text x="179.2" y="82.5">H_A#_35</text>
<text x="144.9" y="84.3">H_D#_32</text>
<text x="144.9" y="86.1">H_D#_33</text>
<text x="144.9" y="87.8">H_D#_34</text>
<text x="144.9" y="89.6">H_D#_35</text>
<text x="175.7" y="87.8">H_ADSTB#_0</text>
<text x="175.7" y="89.6">H_ADSTB#_1</text>
<text x="179.6" y="86.1">H_ADS#</text>
<text x="144.9" y="91.4">H_D#_36</text>
<text x="144.9" y="93.2">H_D#_37</text>
<text x="144.9" y="95">H_D#_38</text>
<text x="178.3" y="95">H_BREQ#</text>
<text x="179.1" y="93.2">H_BPRI#</text>
<text x="179.5" y="91.4">H_BNR#</text>
<text x="144.9" y="98.5">H_D#_40</text>
<text x="144.9" y="96.7">H_D#_39</text>
<text x="144.9" y="100.3">H_D#_41</text>
<text x="177.4" y="96.7">H_DEFER#</text>
<text x="177.8" y="100.3">HPLL_CLK</text>
<text x="178.5" y="98.5">H_DBSY#</text>
<text x="144.9" y="102.1">H_D#_42</text>
<text x="144.9" y="103.8">H_D#_43</text>
<text x="144.9" y="105.6">H_D#_44</text>
<text x="144.9" y="107.4">H_D#_45</text>
<text x="176.9" y="102.1">HPLL_CLK#</text>
<text x="177.9" y="103.8">H_DPWR#</text>
<text x="178.4" y="105.6">H_DRDY#</text>
<text x="180.3" y="107.4">H_HIT#</text>
<text x="144.9" y="109.2">H_D#_46</text>
<text x="144.9" y="111">H_D#_47</text>
<text x="144.9" y="112.7">H_D#_48</text>
<text x="178.5" y="111">H_LOCK#</text>
<text x="178.5" y="112.7">H_TRDY#</text>
<text x="179" y="109.2">H_HITM#</text>
<text x="144.9" y="116.3">H_D#_50</text>
<text x="144.9" y="114.5">H_D#_49</text>
<text x="144.9" y="118.1">H_D#_51</text>
<text x="144.9" y="119.8">H_D#_52</text>
<text x="144.9" y="121.6">H_D#_53</text>
<text x="144.9" y="123.4">H_D#_54</text>
<text x="144.9" y="125.2">H_D#_55</text>
<text x="177.3" y="121.6">H_DINV#_0</text>
<text x="177.3" y="123.4">H_DINV#_1</text>
<text x="177.3" y="125.2">H_DINV#_2</text>
<text x="144.9" y="127">H_D#_56</text>
<text x="144.9" y="128.7">H_D#_57</text>
<text x="144.9" y="130.5">H_D#_58</text>
<text x="175.6" y="130.5">H_DSTBN#_0</text>
<text x="177.3" y="127">H_DINV#_3</text>
<text x="144.9" y="134.1">H_D#_60</text>
<text x="144.9" y="132.3">H_D#_59</text>
<text x="144.9" y="135.8">H_D#_61</text>
<text x="144.9" y="137.6">H_D#_62</text>
<text x="175.6" y="132.3">H_DSTBN#_1</text>
<text x="175.6" y="134.1">H_DSTBN#_2</text>
<text x="175.6" y="135.8">H_DSTBN#_3</text>
<text x="144.9" y="139.4">H_D#_63</text>
<text x="175.7" y="139.4">H_DSTBP#_0</text>
<text x="175.7" y="141.2">H_DSTBP#_1</text>
<text x="175.7" y="143">H_DSTBP#_2</text>
<text x="175.7" y="144.7">H_DSTBP#_3</text>
<text x="177.6" y="148.3">H_REQ#_0</text>
<text x="144.9" y="155.4">H_CPURST#</text>
<text x="144.9" y="150.1">H_SWING</text>
<text x="144.9" y="151.8">H_RCOMP</text>
<text x="177.6" y="151.8">H_REQ#_2</text>
<text x="177.6" y="153.6">H_REQ#_3</text>
<text x="177.6" y="150.1">H_REQ#_1</text>
<text x="177.6" y="155.4">H_REQ#_4</text>
<text x="144.9" y="157.2">H_CPUSLP#</text>
<text x="178.9" y="159">H_RS#_0</text>
<text x="178.9" y="160.7">H_RS#_1</text>
<text x="144.9" y="162.5">H_AVREF</text>
<text x="144.9" y="164.3">H_DVREF</text>
<text x="178.9" y="162.5">H_RS#_2</text>
</g>
<g font-size="1.3">
<text x="30.8" y="1.3">A</text>
<text x="88.9" y="1.3">B</text>
<text x="147" y="1.3">C</text>
<text x="205" y="1.3">D</text>
<text x="263.1" y="1.3">E</text>
<text x=".5" y="28.4">4</text>
<text x="292.6" y="28.4">4</text>
<text x=".5" y="79.5">3</text>
<text x="292.6" y="79.5">3</text>
<text x=".5" y="130.6">2</text>
<text x="292.6" y="130.6">2</text>
<text x=".5" y="181.7">1</text>
<text x="292.6" y="181.7">1</text>
<text x="30.8" y="207.4">A</text>
<text x="88.9" y="207.4">B</text>
<text x="147" y="207.4">C</text>
<text x="205" y="207.4">D</text>
<text x="263.1" y="207.4">E</text>
</g>
</svg>
